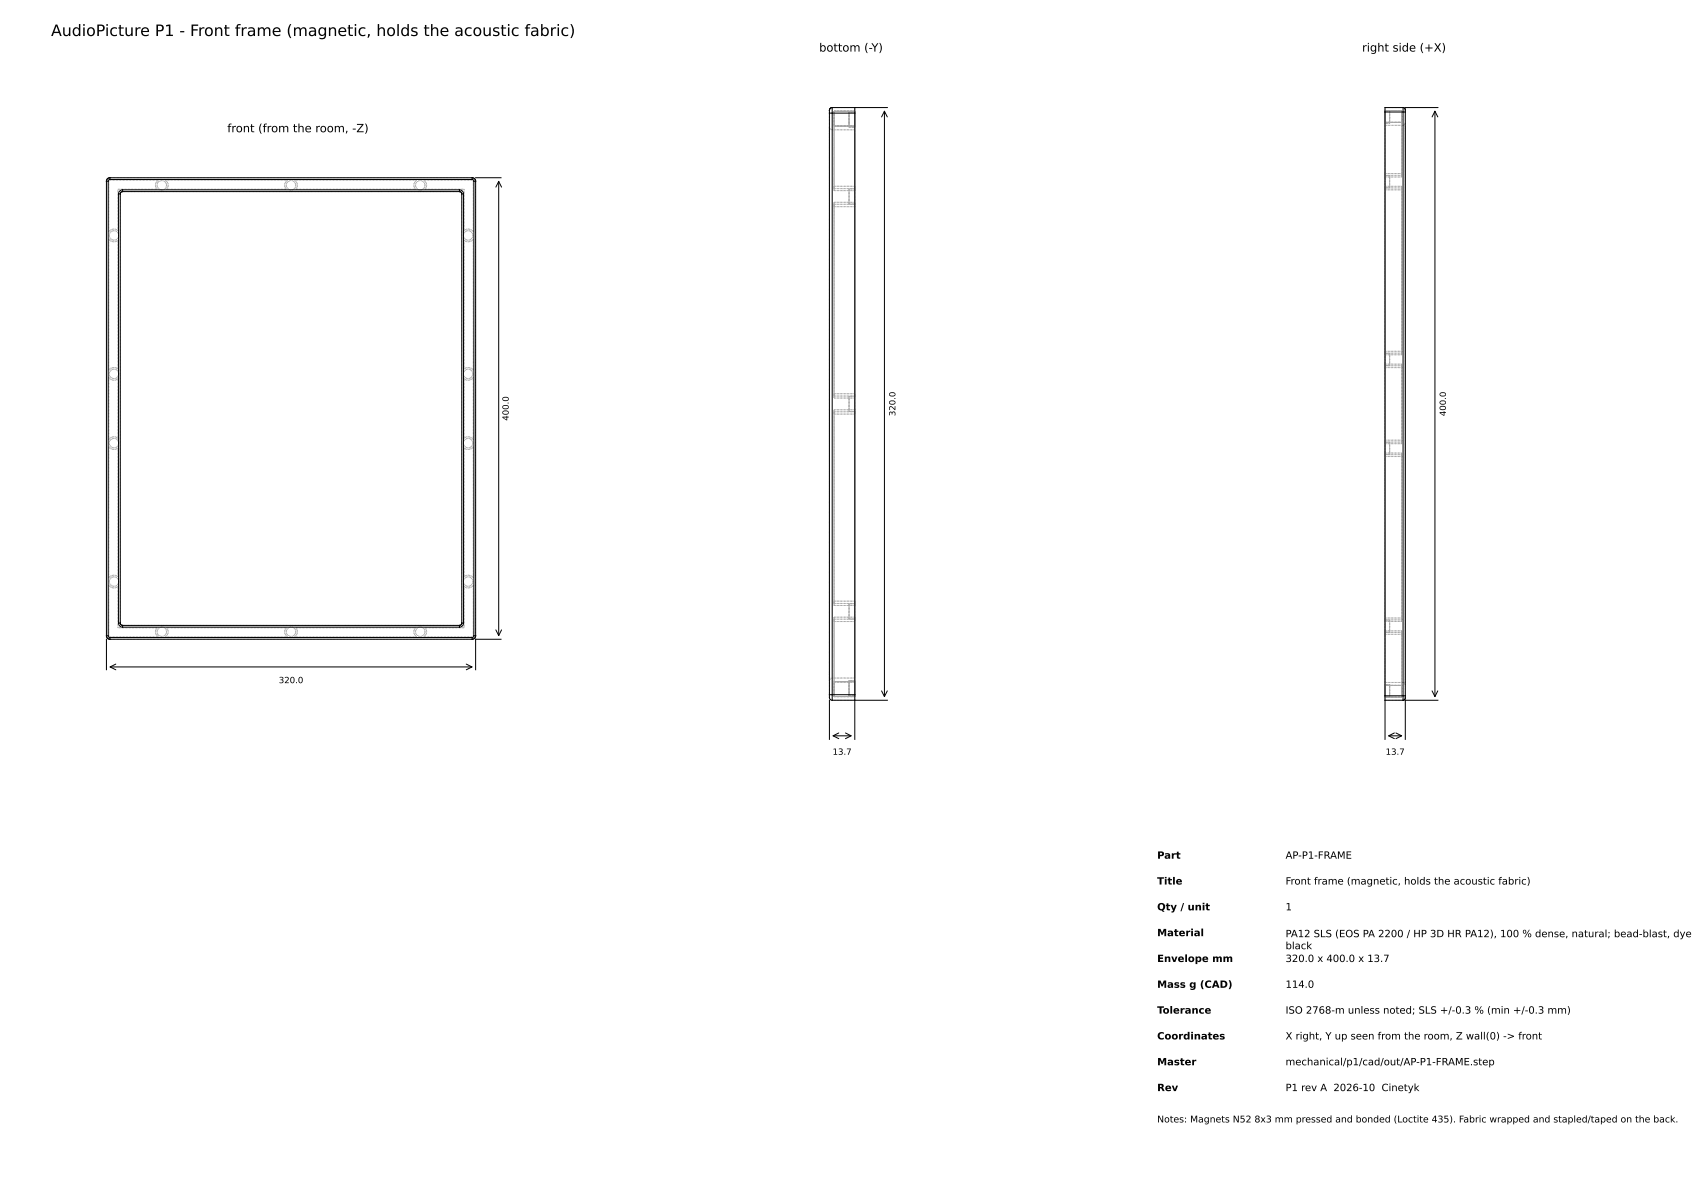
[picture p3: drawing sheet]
<svg xmlns="http://www.w3.org/2000/svg" width="420mm" height="297mm" viewBox="0 0 420 297" stroke-linecap="round" stroke-linejoin="round" font-family="sans-serif">
<g fill="none" stroke="#a6a6a6" stroke-width=".25" stroke-dasharray=".2 .2" stroke-linecap="butt">
<path d="M204.7 27.2v.7M204.7 27.9v143.6M204.7 32.9v-1.6M204.7 32.9v133.5M204.7 31.3v1.6M204.7 31.3l.2 .5 .5 .2M205.9 31.1h5.1M205.9 27.5v3.6M205.9 27.5h5.1M205.9 31.1v15.5M205.9 31.1v-3.6M205.9 27.5v19.5"/>
<path d="M209.6 27.6v3.8M209.6 31.4v-3.8M209.6 31.4h1.4M211 26.5v1.4M211 27.9v143.6M211 31.1v-3.6M211 27.5v19.5M211 31.1v15.5M211 27.6v3.8M211 31.4v-3.8M211 27.5v3.6M211 32v.9"/>
<path d="M211 32.9v-.9M211 32.9v15.6M211 26.5h-5.6M211 31.1h-5.1M211 27.5h-5.1M211 27.6h-1.4M211 32h-5.6M341.9 26.5h4.4M341.9 26.5v1.1M341.9 27.3v16.4M341.9 30.2v13.1M341.9 30.2v-2.9"/>
<path d="M341.9 28.9v-1.5M341.9 27.4v3M341.9 30.4v-1.5M341.9 31.7v-.8M341.9 31.7v13.1M341.9 30.9v.8M341.9 27.3h4.1M341.9 30.2h4.1M341.9 30.9h4.4M343 28.9v1.5M343 30.4v-3M343 27.4v1.5"/>
<path d="M343 27.4h-1.1M343 30.4h-1.1M346 27.3h-4.1M346 27.3v2.9M346 30.2h-4.1M346 30.2v13.1M346 27.3v16.4M346.3 26.5l.4 .2 .2 .4M346.9 27.6v-.5M346.9 30.4v1.3M346.9 31.7v-1.3M346.9 31.7v136"/>
<path d="M346.9 30.4l-.2 .4-.4 .1M26.3 44.7v112.2M26.8 59l.5 .4 .6 .3 .7-.1 .5-.3M26.8 57.2v-12.8M26.8 44.4h12.2M26.8 59v32.4M26.8 57.2l.5-.4 .6-.2h.7l.5 .3M26.8 44.4v12.8M27.1 43.9l-.6 .2-.2 .6M29.1 56.9v-10.2M29.1 56.9l-.5-.3h-.7l-.6 .2-.5 .4M29.1 46.7h9.6"/>
<path d="M29.1 59.3l-.5 .3-.7 .1-.6-.3-.5-.4M29.3 58.1a1.17 1.17 0 0 1-1.7 1.1 1.17 1.17 0 0 1-.2-2 1.17 1.17 0 0 1 1.9 .7v.2M29.3 58.1a1.17 1.17 0 0 0-1.7-1 1.17 1.17 0 0 0-.2 1.9 1.17 1.17 0 0 0 1.9-.6v-.3M29.7 58.1v-10.2M30.3 47.3l-.5 .2-.1 .4M30.3 47.3h9.6M38.7 46.7l-.3-.5v-.7l.2-.6 .4-.5M39 44.4l-.4 .5-.2 .6v.7l.3 .5M39 44.4h-12.2M39.9 47.3h31.9M40.8 44.4h30.1M40.8 44.4l.5 .5 .2 .6-.1 .7-.2 .5"/>
<path d="M41.1 45.7a1.17 1.17 0 0 1-1.7 1.1 1.17 1.17 0 0 1-.2-2 1.17 1.17 0 0 1 1.9 .7v.2M41.1 45.7a1.17 1.17 0 0 0-1.7-1 1.17 1.17 0 0 0-.2 1.9 1.17 1.17 0 0 0 1.9-.6v-.3M41.2 46.7h29.4M70.6 46.7l-.3-.5v-.7l.2-.6 .4-.5M70.9 44.4l-.4 .5-.2 .6v.7l.3 .5M70.9 44.4h-30.1M71.8 47.3h31.9M72.7 44.4h30.1M72.7 44.4l.5 .5 .2 .6-.1 .7-.3 .5M73 45.7a1.17 1.17 0 0 1-1.7 1.1 1.17 1.17 0 0 1-.2-2 1.17 1.17 0 0 1 1.9 .7v.2M73 45.7a1.17 1.17 0 0 0-1.7-1 1.17 1.17 0 0 0-.2 1.9 1.17 1.17 0 0 0 1.9-.6v-.3M73 46.7h29.5"/>
<path d="M73 46.7l.3-.5 .1-.7-.2-.6-.5-.5M102.5 46.7l-.3-.5v-.7l.2-.6 .4-.5M102.8 44.4l-.4 .5-.2 .6v.7l.3 .5M102.8 44.4h-30.1M103.7 47.3h9.7M104.6 44.4l.5 .5 .2 .6-.1 .7-.3 .5M104.6 44.4h12.2M104.9 45.7a1.17 1.17 0 0 1-1.7 1.1 1.17 1.17 0 0 1-.2-2 1.17 1.17 0 0 1 1.9 .7v.2M104.9 45.7a1.17 1.17 0 0 0-1.7-1 1.17 1.17 0 0 0-.2 1.9 1.17 1.17 0 0 0 1.9-.6v-.3M104.9 46.7h9.7M104.9 46.7l.3-.5 .1-.7-.2-.6-.5-.5M114 47.9l-.2-.4-.4-.2"/>
<path d="M114 47.9v10.2M114 58.1v34.2M114.6 59.3v31.8M114.6 59.3l.5 .3 .7 .1 .6-.3 .4-.4M114.6 46.7v10.2M114.6 56.9l.5-.3h.7l.6 .2 .4 .4M116.5 43.9h-89.4M116.7 58.1a1.17 1.17 0 0 1-1.7 1.1 1.17 1.17 0 0 1-.2-2 1.17 1.17 0 0 1 1.9 .7v.2M116.7 58.1a1.17 1.17 0 0 0-1.7-1 1.17 1.17 0 0 0-.2 1.9 1.17 1.17 0 0 0 1.9-.6v-.3M116.8 59v32.4M116.8 44.4v12.8M116.8 57.2l-.4-.4-.6-.2h-.7l-.5 .3"/>
<path d="M116.8 59l-.4 .4-.6 .3-.7-.1-.5-.3M116.8 57.2v-12.8M116.8 44.4h-12.2M117.4 44.7l-.3-.6-.6-.2M205.9 50.4h5.1M205.9 50.4v47.4M205.9 49.9v1.1M205.9 51v-.6M205.9 49.9h5.1M205.9 46.6h5.1M205.9 47h5.1M205.9 47v-1"/>
<path d="M205.9 46v.6M205.9 47v-19.5M205.9 49.9v48.3M205.9 50.4v.6M205.9 51v-1.1M205.9 46.6v-.6M205.9 46v1M205.9 46.6v-15.5M205.9 51h5.1M205.9 46h5.1M209.6 46.6v3.8M209.6 50.4v-3.8"/>
<path d="M209.6 50.4h1.4M211 50.4v47.4M211 50.4v.6M211 51v-1.1M211 49.9v48.3M211 46.6v3.8M211 50.4v-3.8M211 46.6v-.6M211 46v1M211 48.5v-15.6M211 48.5v51.2M211 49.9v1.1"/>
<path d="M211 51v-.6M211 46.6v-15.5M211 47v-1M211 46v.6M211 47v-19.5M211 46.6h-1.4M341.9 43.7v-.9M341.9 42.8v.5M341.9 44.8v-1.5M341.9 43.3v3M341.9 46.3v-1.5M341.9 46.4v.4"/>
<path d="M341.9 46.8v-.8M341.9 46v41.6M341.9 46.4v40.8M341.9 43.3v-13.1M341.9 43.3v-.5M341.9 42.8v.9M341.9 43.7v-16.4M341.9 46v.8M341.9 46.8v-.4M341.9 44.8v43.9M341.9 44.8v-13.1M343 44.8v1.5"/>
<path d="M343 46.3v-3M343 43.3v1.5M343 43.3h-1.1M343 46.3h-1.1M346 43.7h-4.1M346 43.7v-16.4M346 43.3v-.5M346 42.8v.9M346 43.3h-4.1M346 46h-4.1M346 46v.8M346 46.8v-.4"/>
<path d="M346 46.4h-4.1M346 46.4v40.8M346 43.3v-13.1M346 43.7v-.9M346 42.8v.5M346 46.4v.4M346 46.8v-.8M346 46v41.6M346 42.8h-4.1M346 46.8h-4.1M26.8 93.2l.5 .4 .6 .2h.7l.5-.3M26.8 91.4v-32.4"/>
<path d="M26.8 93.2v15.3M26.8 91.4l.5-.5 .6-.2 .7 .1 .5 .3M29.1 91.1v-31.8M29.1 91.1l-.5-.3-.7-.1-.6 .2-.5 .5M29.1 93.5l-.5 .3h-.7l-.6-.2-.5-.4M29.3 92.3a1.17 1.17 0 0 1-1.7 1 1.17 1.17 0 0 1-.2-1.9 1.17 1.17 0 0 1 1.9 .6v.3M29.3 92.3a1.17 1.17 0 0 0-1.7-1.1 1.17 1.17 0 0 0-.2 2 1.17 1.17 0 0 0 1.9-.7v-.2M29.7 92.3v-34.2M114 92.3v17.1M114.6 93.5v14.7M114.6 93.5l.5 .3h.7l.6-.2 .4-.4M114.6 91.1l.5-.3 .7-.1 .6 .2 .4 .5"/>
<path d="M116.7 92.3a1.17 1.17 0 0 1-1.7 1 1.17 1.17 0 0 1-.2-1.9 1.17 1.17 0 0 1 1.9 .6v.3M116.7 92.3a1.17 1.17 0 0 0-1.7-1.1 1.17 1.17 0 0 0-.2 2 1.17 1.17 0 0 0 1.9-.7v-.2M116.8 93.2v15.3M116.8 91.4l-.4-.5-.6-.2-.7 .1-.5 .3M116.8 93.2l-.4 .4-.6 .2h-.7l-.5-.3M116.8 91.4v-32.4M205.9 97.8h5.1M205.9 98.2h5.1M205.9 98.2v-1M205.9 97.2v.6M205.9 98.2v-48.3M205.9 97.8v-.6"/>
<path d="M205.9 97.2v1M205.9 97.8v-47.4M205.9 97.2h5.1M209.6 97.8v3.8M211 97.8v3.8M211 97.8v-.6M211 97.2v1M211 99.7v-51.2M211 99.7v51.2M211 98.2v-48.3M211 97.8v-47.4M211 98.2v-1"/>
<path d="M211 97.2v.6M211 97.8h-1.4M341.9 87.6v-.9M341.9 86.7v.5M341.9 88.7v-1.5M341.9 87.2v3M341.9 90.2v-1.5M341.9 87.2v-40.8M341.9 87.2v-.5M341.9 86.7v.9M341.9 87.6v-41.6M341.9 90.3v18.8"/>
<path d="M341.9 90.3v.4M341.9 90.7v-.8M341.9 89.9v19.6M341.9 88.7v22M341.9 88.7v-43.9M341.9 89.9v.8M341.9 90.7v-.4M343 88.7v1.5M343 90.2v-3M343 87.2v1.5M343 87.2h-1.1M343 90.2h-1.1"/>
<path d="M346 87.2h-4.1M346 87.6v-41.6M346 87.6h-4.1M346 87.2v-.5M346 86.7v.9M346 87.2v-40.8M346 87.6v-.9M346 86.7v.5M346 90.3v18.8M346 90.3h-4.1M346 89.9h-4.1M346 89.9v.8"/>
<path d="M346 90.7v-.4M346 90.3v.4M346 90.7v-.8M346 89.9v19.6M346 86.7h-4.1M346 90.7h-4.1M26.8 110.3l.5 .4 .6 .2h.7l.5-.3M26.8 108.5v-15.3M26.8 110.3v32.3M26.8 108.5l.5-.5 .6-.2 .7 .1 .5 .3M29.1 108.2v-14.7M29.1 108.2l-.5-.3-.7-.1-.6 .2-.5 .5"/>
<path d="M29.1 110.6l-.5 .3h-.7l-.6-.2-.5-.4M29.3 109.4a1.17 1.17 0 0 1-1.7 1 1.17 1.17 0 0 1-.2-1.9 1.17 1.17 0 0 1 1.9 .6v.3M29.3 109.4a1.17 1.17 0 0 0-1.7-1.1 1.17 1.17 0 0 0-.2 2 1.17 1.17 0 0 0 1.9-.7v-.2M29.7 109.4v-17.1M114 109.4v34.1M114.6 110.6v31.7M114.6 110.6l.5 .3h.7l.6-.2 .4-.4M114.6 108.2l.5-.3 .7-.1 .6 .2 .4 .5M116.7 109.4a1.17 1.17 0 0 1-1.7 1 1.17 1.17 0 0 1-.2-1.9 1.17 1.17 0 0 1 1.9 .6v.3M116.7 109.4a1.17 1.17 0 0 0-1.7-1.1 1.17 1.17 0 0 0-.2 2 1.17 1.17 0 0 0 1.9-.7v-.2M116.8 110.3v32.3M116.8 108.5l-.4-.5-.6-.2-.7 .1-.5 .3"/>
<path d="M116.8 110.3l-.4 .4-.6 .2h-.7l-.5-.3M116.8 108.5v-15.3M205.9 101.6h5.1M205.9 101.6v47.4M205.9 101.1v1.1M205.9 102.2v-.6M205.9 101.1h5.1M205.9 101.1v48.3M205.9 101.6v.6M205.9 102.2v-1.1M205.9 102.2h5.1M209.6 101.6v-3.8"/>
<path d="M209.6 101.6h1.4M211 101.6v47.4M211 101.6v.6M211 102.2v-1.1M211 101.1v48.3M211 101.6v-3.8M211 101.1v1.1M211 102.2v-.6M341.9 109.5v-.8M341.9 108.7v.4M341.9 110.7v-1.5M341.9 109.2v3"/>
<path d="M341.9 112.2v-1.5M341.9 112.2v40.8M341.9 112.2v.5M341.9 112.7v-.9M341.9 111.8v41.6M341.9 110.7v43.9M341.9 110.7v-22M341.9 109.1v-18.8M341.9 109.1v-.4M341.9 108.7v.8M341.9 109.5v-19.6M341.9 111.8v.9"/>
<path d="M341.9 112.7v-.5M343 110.7v1.5M343 112.2v-3M343 109.2v1.5M343 109.2h-1.1M343 112.2h-1.1M346 109.1h-4.1M346 109.1v-.4M346 108.7v.8M346 109.5h-4.1M346 109.5v-19.6M346 112.2v40.8"/>
<path d="M346 112.2h-4.1M346 111.8h-4.1M346 111.8v.9M346 112.7v-.5M346 109.1v-18.8M346 109.5v-.8M346 108.7v.4M346 112.2v.5M346 112.7v-.9M346 111.8v41.6M346 108.7h-4.1M346 112.7h-4.1"/>
<path d="M26.8 157.2v-12.8M26.8 144.4l.5 .5 .6 .2h.7l.5-.3M26.8 142.6v-32.3M26.8 144.4v12.8M26.8 157.2h12.2M26.8 142.6l.5-.4 .6-.2h.7l.5 .3M27.1 157.8h89.4M27.1 157.8l-.6-.3-.2-.6M29.1 154.9v-10.1M29.1 142.3l-.5-.3h-.7l-.6 .2-.5 .4M29.1 142.3v-31.7M29.1 144.8l-.5 .3h-.7l-.6-.2-.5-.5"/>
<path d="M29.3 143.5a1.17 1.17 0 0 1-1.7 1.1 1.17 1.17 0 0 1-.2-2 1.17 1.17 0 0 1 1.9 .7v.2M29.3 143.5a1.17 1.17 0 0 0-1.7-1 1.17 1.17 0 0 0-.2 2 1.17 1.17 0 0 0 1.9-.7v-.3M29.7 153.8l.1 .4 .5 .2M29.7 153.8v-10.3M29.7 143.5v-34.1M38.7 154.9h-9.6M38.7 154.9l-.3 .6v.6l.2 .6 .4 .5M39 157.2h-12.2M39 157.2l-.4-.5-.2-.6v-.6l.3-.6M39.9 154.4h-9.6M40.8 157.2l.5-.5 .2-.6-.1-.6-.2-.6M40.8 157.2h30.1"/>
<path d="M41.1 155.9a1.17 1.17 0 0 1-1.7 1.1 1.17 1.17 0 0 1-.2-2 1.17 1.17 0 0 1 1.9 .7v.2M41.1 155.9a1.17 1.17 0 0 0-1.7-1 1.17 1.17 0 0 0-.2 1.9 1.17 1.17 0 0 0 1.9-.6v-.3M41.2 154.9l.2 .6 .1 .6-.2 .6-.5 .5M70.6 154.9h-29.4M70.6 154.9l-.3 .6v.6l.2 .6 .4 .5M70.9 157.2h-30.1M70.9 157.2l-.4-.5-.2-.6v-.6l.3-.6M71.8 154.4h-31.9M72.7 157.2l.5-.5 .2-.6-.1-.6-.3-.6M72.7 157.2h30.1M73 155.9a1.17 1.17 0 0 1-1.7 1.1 1.17 1.17 0 0 1-.2-2 1.17 1.17 0 0 1 1.9 .7v.2M73 155.9a1.17 1.17 0 0 0-1.7-1 1.17 1.17 0 0 0-.2 1.9 1.17 1.17 0 0 0 1.9-.6v-.3"/>
<path d="M73 154.9l.3 .6 .1 .6-.2 .6-.5 .5M102.5 154.9h-29.5M102.5 154.9l-.3 .6v.6l.2 .6 .4 .5M102.8 157.2h-30.1M102.8 157.2l-.4-.5-.2-.6v-.6l.3-.6M103.7 154.4h-31.9M104.6 157.2l.5-.5 .2-.6-.1-.6-.3-.6M104.6 157.2h12.2M104.9 155.9a1.17 1.17 0 0 1-1.7 1.1 1.17 1.17 0 0 1-.2-2 1.17 1.17 0 0 1 1.9 .7v.2M104.9 155.9a1.17 1.17 0 0 0-1.7-1 1.17 1.17 0 0 0-.2 1.9 1.17 1.17 0 0 0 1.9-.6v-.3M104.9 154.9l.3 .6 .1 .6-.2 .6-.5 .5M113.4 154.4l.4-.2 .2-.4"/>
<path d="M113.4 154.4h-9.7M114 143.5v10.3M114.6 144.8v10.1M114.6 144.8l.5 .3h.7l.6-.2 .4-.5M114.6 154.9h-9.7M114.6 142.3l.5-.3h.7l.6 .2 .4 .4M116.5 157.8l.7-.3 .2-.6M116.7 143.5a1.17 1.17 0 0 1-1.7 1.1 1.17 1.17 0 0 1-.2-2 1.17 1.17 0 0 1 1.9 .7v.2M116.7 143.5a1.17 1.17 0 0 0-1.7-1 1.17 1.17 0 0 0-.2 2 1.17 1.17 0 0 0 1.9-.7v-.3M116.8 144.4v12.8M116.8 157.2h-12.2M116.8 142.6l-.4-.4-.6-.2h-.7l-.5 .3"/>
<path d="M116.8 144.4l-.4 .5-.6 .2h-.7l-.5-.3M116.8 157.2v-12.8M116.8 142.6v-32.3M117.4 156.9v-112.2M205.9 152.3h5.1M205.9 152.3v1.1M205.9 153.4v-.6M205.9 152.8h5.1M205.9 152.8v15.5M205.9 149h5.1M205.9 149.4h5.1M205.9 149.4v-1"/>
<path d="M205.9 148.4v.6M205.9 149.4v-48.3M205.9 152.8v.6M205.9 153.4v-1.1M205.9 152.3v19.6M205.9 149v-47.4M205.9 153.4h5.1M205.9 148.4h5.1M209.6 149v3.8M209.6 152.8v-3.8M209.6 152.8h1.4M211 152.8v15.5"/>
<path d="M211 152.8v.6M211 153.4v-1.1M211 152.3v19.6M211 149v3.8M211 152.8v-3.8M211 149v-.6M211 148.4v1M211 152.3v1.1M211 153.4v-.6M211 149.4v-48.3M211 149v-47.4M211 149.4v-1"/>
<path d="M211 148.4v.6M211 150.9v-51.2M211 150.9v15.5M211 149h-1.4M341.9 153.4v-.9M341.9 152.5v.5M341.9 154.6v-1.5M341.9 153.1v3M341.9 156.1v-1.5M341.9 156.1v13.1M341.9 156.1v.5M341.9 156.6v-.9"/>
<path d="M341.9 155.7v16.4M341.9 154.6v13.1M341.9 154.6v-43.9M341.9 153v-40.8M341.9 153v-.5M341.9 152.5v.9M341.9 153.4v-41.6M341.9 155.7v.9M341.9 156.6v-.5M343 154.6v1.5M343 156.1v-3M343 153.1v1.5"/>
<path d="M343 153.1h-1.1M343 156.1h-1.1M346 153h-4.1M346 153v-.5M346 152.5v.9M346 153.4h-4.1M346 153.4v-41.6M346 156.1v13.1M346 156.1h-4.1M346 155.7h-4.1M346 155.7v.9M346 156.6v-.5"/>
<path d="M346 153v-40.8M346 153.4v-.9M346 152.5v.5M346 155.7v16.4M346 156.1v.5M346 156.6v-.9M346 152.5h-4.1M346 156.6h-4.1M204.7 171.5v.7M204.7 166.4v-133.5M204.7 168v-1.6M204.7 166.4v1.6"/>
<path d="M204.7 168l.2-.4 .5-.2M205.4 172.8l-.5-.2-.2-.4M205.9 171.9h5.1M205.9 171.9v-19.6M205.9 168.3v3.6M205.9 168.3h5.1M205.9 171.9v-3.6M205.9 168.3v-15.5M209.6 168v3.7M209.6 171.7v-3.7M209.6 171.7h1.4M211 171.5v1.3"/>
<path d="M211 171.9v-3.6M211 168v3.7M211 171.7v-3.7M211 168.3v3.6M211 171.9v-19.6M211 168.3v-15.5M211 167.4v-1M211 166.4v1M211 166.4v-15.5M211 172.8h-5.6M211 171.9h-5.1M211 168.3h-5.1"/>
<path d="M211 168h-1.4M211 167.4h-5.6M341.9 172.8v-1.1M341.9 171.7v-144.1M341.9 172.1v-2.9M341.9 170.5v-1.5M341.9 169v3M341.9 172v-1.5M341.9 168.4v-.7M341.9 167.7v.7M341.9 167.7v-13.1M341.9 172.1v-16.4"/>
<path d="M341.9 169.2v-13.1M341.9 172.8h4.4M341.9 169.2h4.1M341.9 172.1h4.1M341.9 168.4h4.4M343 170.5v1.5M343 172v-3M343 169v1.5M343 169h-1.1M343 172h-1.1M346 169.2h-4.1M346 172.1v-16.4"/>
<path d="M346 169.2v2.9M346 172.1h-4.1M346 172.1v-2.9M346 169.2v-13.1M346.9 172.3v-.6M346.9 171.7v-144.1M346.9 167.7v-136M346.9 169v-1.3M346.9 167.7v1.3M346.9 169l-.2-.4-.4-.2"/>
</g>
<g fill="none" stroke="#000" stroke-width=".25">
<path d="M204.7 27.9h.7M204.7 27.9v143.6M205.4 26.5l-.6 .5-.1 .9M205.4 26.5v1.4M205.4 26.5h13.6M205.4 27.9v143.6M205.4 27.9h5.6M211 26.5v1.4M211 27.9v143.6M217.6 28.9l.7-1.4 .7 1.4M218.3 27.5v144.4M341.9 27.6v144.1"/>
<path d="M341.9 27.6h4.4M346.3 26.5h-4.4v1.1M346.3 26.5l.5 .4 .1 .7M346.3 26.5v1.1M346.3 27.6h.6M346.3 27.6v144.1M346.9 26.5h8M346.9 27.6v144.1M353.5 28.9l.7-1.4 .7 1.4M354.2 27.5v144.4M26.3 44.7h.4M26.3 44.7v112.2"/>
<path d="M26.7 44.7v112.2M27.1 43.9l-.6 .2-.2 .6M27.1 44.3l-.3 .1-.1 .3M27.1 43.9v.4M27.1 43.9h89.4M27.1 44.3h89.4M29.3 47.9h.4M29.3 47.9v105.9M29.7 47.9v105.9M30.3 47.3l-.5 .2-.1 .4M30.3 46.9l-.7 .2-.3 .8M30.3 46.9v.4"/>
<path d="M30.3 47.3h83.1M30.3 46.9h83.1M113.4 47.3l.4 .2 .2 .4M113.4 46.9l.7 .3 .3 .7M113.4 46.9v.4M114 47.9h.4M114 47.9v105.9M114.4 47.9v105.9M116.5 43.9l.6 .2 .3 .6M116.5 44.3l.3 .1 .2 .3M116.5 43.9v.4M117 44.7h.4"/>
<path d="M117 44.7v112.2M117.4 44.7v112.2M117.4 43.9h6.3M122.4 46.2l.7-1.4 .7 1.4M123.1 44.8v112.1M26.3 156.9l.2 .6 .6 .3M26.3 156.9h.4M26.3 157.8v7.5M26.7 156.9l.1 .3 .3 .2M27.1 157.4v.4M27.1 157.8h89.4M27.1 157.4h89.4"/>
<path d="M29.3 153.8l.3 .7 .7 .3M29.3 153.8h.4M29.7 153.8l.1 .4 .5 .2M30.3 154.4v.4M30.3 154.4h83.1M30.3 154.8h83.1M113.4 154.4v.4M114 153.8l-.2 .4-.4 .2M114 153.8h.4M114.4 153.8l-.3 .7-.7 .3M116.5 157.4v.4M117 156.9l-.2 .3-.3 .2"/>
<path d="M117 156.9h.4M117.4 156.9l-.2 .6-.7 .3M122.4 155.5l.7 1.4 .7-1.4M123.7 157.8h-6.3v7.5M27.2 164.6h89.3M28.6 163.9l-1.4 .7 1.4 .7M115.1 163.9l1.4 .7-1.4 .7M204.7 171.5l.1 .9 .6 .4M204.7 171.5h.7M204.7 172.8v9.7M205.4 171.5v1.3M205.4 172.8h13.6"/>
<path d="M205.4 171.5h5.6M211 171.5v11M217.6 170.5l.7 1.4 .7-1.4M341.9 171.7v1.1M341.9 172.8h4.4M341.9 172.8v9.7M341.9 171.7h4.4M346.3 171.7v1.1M346.3 171.7h.6M346.9 171.7l-.1 .8-.5 .3M353.5 170.5l.7 1.4 .7-1.4M354.9 172.8h-8v9.7"/>
<path d="M205.6 181.6h4.5M207 180.9l-1.4 .7 1.4 .7M208.7 180.9l1.4 .7-1.4 .7M342.8 181.6h3.2M344.2 180.9l-1.4 .7 1.4 .7M344.6 180.9l1.4 .7-1.4 .7"/>
</g>
<text font-size="3.9" x="12.6" y="8.9">AudioPicture P1 - Front frame (magnetic, holds the acoustic fabric)</text>
<g font-size="2.8">
<text x="202.2" y="12.7">bottom (-Y)</text>
<text x="336.2" y="12.7">right side (+X)</text>
<text x="56.1" y="32.6">front (from the room, -Z)</text>
</g>
<g font-size="2.5">
<text x="285.6" y="212">Part</text>
<text x="317.3" y="212">AP-P1-FRAME</text>
<text x="285.6" y="218.3">Title</text>
<text x="317.3" y="218.3">Front frame (magnetic, holds the acoustic fabric)</text>
<text x="285.6" y="224.7">Qty / unit</text>
<text x="317.3" y="224.7">1</text>
<text x="285.6" y="231.1">Material</text>
<text x="317.3" y="231.3">PA12 SLS (EOS PA 2200 / HP 3D HR PA12), 100 % dense, natural; bead-blast, dye</text>
<text x="285.6" y="237.4">Envelope mm</text>
<text x="317.3" y="234.3">black</text>
<text x="317.3" y="237.4">320.0 x 400.0 x 13.7</text>
<text x="285.6" y="243.8">Mass g (CAD)</text>
<text x="317.3" y="243.8">114.0</text>
<text x="285.6" y="250.2">Tolerance</text>
<text x="317.3" y="250.2">ISO 2768-m unless noted; SLS +/-0.3 % (min +/-0.3 mm)</text>
<text x="285.6" y="256.6">Coordinates</text>
<text x="317.3" y="256.6">X right, Y up seen from the room, Z wall(0) -&gt; front</text>
<text x="285.6" y="262.9">Master</text>
<text x="317.3" y="262.9">mechanical/p1/cad/out/AP-P1-FRAME.step</text>
<text x="285.6" y="269.3">Rev</text>
<text x="317.3" y="269.3">P1 rev A 2026-10 Cinetyk</text>
</g>
<text font-size="2.3" x="285.6" y="277">Notes: Magnets N52 8x3 mm pressed and bonded (Loctite 435). Fabric wrapped and stapled/taped on the back.</text>
<g font-size="2.1">
<text x="125.6" y="103.9" transform="rotate(-90 125.6 103.9)">400.0</text>
<text x="221" y="102.7" transform="rotate(-90 221 102.7)">320.0</text>
<text x="356.9" y="102.7" transform="rotate(-90 356.9 102.7)">400.0</text>
<text x="68.8" y="168.6">320.0</text>
<text x="205.5" y="186.3">13.7</text>
<text x="342" y="186.3">13.7</text>
</g>
</svg>
